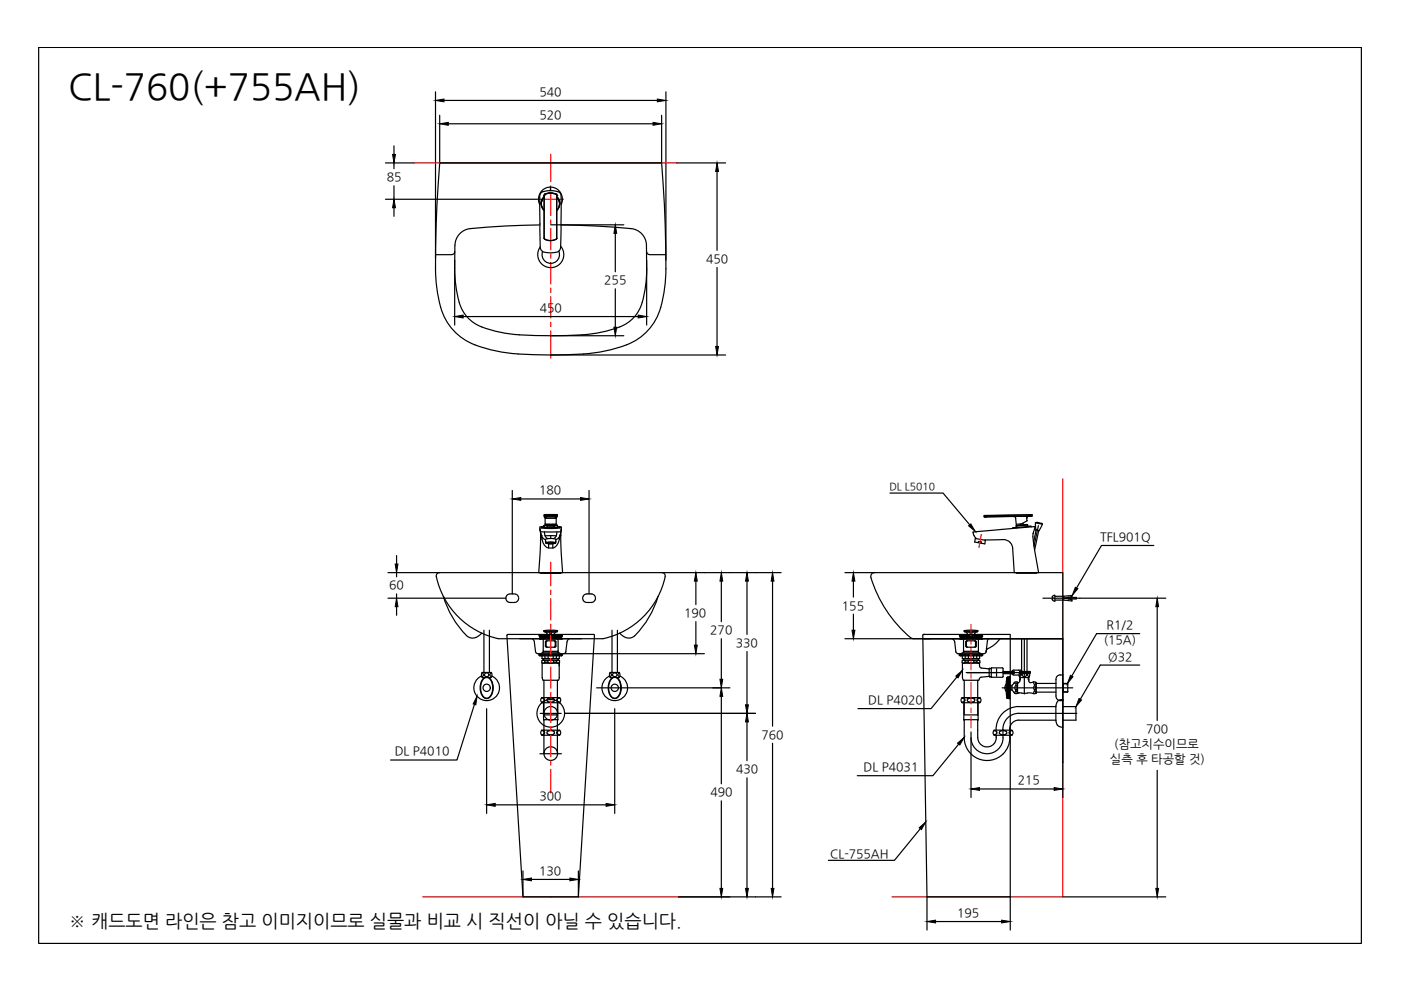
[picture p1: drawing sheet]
<svg xmlns="http://www.w3.org/2000/svg" width="297mm" height="210mm" viewBox="0 0 297 210" stroke-linecap="round" stroke-linejoin="round" font-family="sans-serif">
<!-- layer: 5 -->
<path d="M8.2 10.1h280.4v189.9h-280.4z" fill="none" stroke="#000" stroke-width=".25"/>
<!-- layer: CENTER -->
<g fill="none" stroke="#f00" stroke-width=".25">
<path d="M116.8 32.7v5.8M116.8 39.4v.9M114.1 42.2h5.4M116.8 41.2v4.5M116.8 46.6v.9M116.8 48.4v4.6M116.8 53.8v1M116.8 55.7v4.5M116.8 61.1v.9M116.8 62.9v4.5M116.8 68.3v.9M116.8 70.1v5.8"/>
<path d="M116.8 119.2v5M116.8 125.1v.9M116.8 126.9v4.5M116.8 132.4v.9M116.8 134.2v4.5M116.8 139.6v.9M205.9 132.4v2.4M205.9 135.7v.9M205.9 137.5v4.5M116.8 141.4v4.5M116.8 146.8v.9M116.8 148.6v4.6"/>
<path d="M116.8 154.1v.9M116.8 155.9v4.5M205.9 142.9v.9M205.9 144.7v4.5M205.9 150.1v.9M205.9 152v2.3M116.8 161.3v.9M116.8 163.1v5"/>
</g>
<!-- layer: 0 -->
<g fill="none" stroke="#000" stroke-width=".25">
<path d="M81.7 34.5h6.1M83.5 30.9v1.8M83.5 34.5v1.3M83.5 39.4v2.8M93.2 34.5h47.1M143.5 34.5h10.3M152 36.4v16.7M81.7 42.2h32.4M83.5 44v1.9M116.8 47.7h15.5M118.5 53.2a1.85 1.85 0 0 1-1.7 2.6 1.85 1.85 0 0 1-1.7-2.5M118.9 52.2a2.76 2.76 0 0 1-.2 3.8 2.76 2.76 0 0 1-3.8 .1 2.76 2.76 0 0 1-.3-3.8"/>
<path d="M130.5 49.5v8.1M152 56.7v16.7M116.8 71.2h15.5M116.8 75.3h37M130.5 61.2v8.2M84.1 117.8v1.8M188.7 104.5h11.2l5.7 6.8M82.3 121.4h10.9M82.3 126.8h25M84.1 121.4v.9M84.1 125.9v.9M84.1 128.6v1.9"/>
<path d="M98.9 134.8a1.81 1.81 0 0 0 2 .3M107.3 126.7v.2M107.3 127v.2M107.3 126.5v.2M107.4 127.3l.1 .1M107.5 126.3l-.1 .1M107.5 127.5l.2 .1M107.7 126.1l-.2 .1M107.7 127.6l.2 .1M107.9 126h-.2M108 127.7h.3M108.3 125.9h-.3"/>
<path d="M108.4 125.9h.2M108.4 127.7h.2M108.7 125.9h.1M108.7 127.7h.1M108.9 125.9h.3M109.2 127.7h-.3M109.3 126h.2M109.5 127.6l-.2 .1M109.5 126.1l.2 .1M109.7 127.5l-.2 .1M109.8 126.2l.1 .2M109.9 127.3l-.1 .1"/>
<path d="M109.9 126.5v.1M109.9 127v.2M110 126.7v.2M114.3 121.4h4.9M114.7 121.5v-.1h4.1v.1M115.2 121.4h.1M119.5 138.6h29.8M123.5 126.7v.2M123.6 127v.2M123.6 126.5v.2M123.6 127.3l.1 .1M123.7 126.3l-.1 .1"/>
<path d="M123.8 127.5l.2 .1M124 126.1l-.2 .1M124 127.6l.2 .1M124.2 126h-.2M124.3 127.7h.3M124.6 125.9h-.3M124.7 125.9h.1M124.7 127.7h.1M124.9 125.9h.2M124.9 127.7h.2M125.2 125.9h.3M125.5 127.7h-.3"/>
<path d="M125.6 126h.2M125.8 127.6l-.2 .1M125.8 126.1l.2 .1M126 127.5l-.2 .1M126 126.2l.1 .2M126.1 127.3l-.1 .1M126.2 126.5v.1M126.2 127v.2M126.2 126.7v.2M134.6 134.8a1.81 1.81 0 0 1-2 .3M140.3 121.4h25.3M147.5 123.2v5"/>
<path d="M147.5 131.8v5M152.9 123.2v8.6M152.9 135.4v8.6M158.4 123.2v11.3M158.4 138.1v11.3M163.8 123.2v30.8M179.1 121.4h6.3M179.1 135.4h18.2M180.9 123.2v3.4M180.9 130.2v3.4M193 135.2l.7 .2M193.6 135.4h31.7v33.7"/>
<path d="M203.1 138.6h5.5M215.5 121.4v.1M219.7 121.4v.1M221.1 126.8h.7M221.9 126.8h.1M222.2 126.8h.6M223 126.8h.1M223.1 126.5l-.1 .1h.2v.2M223.2 126.8h.6M223.2 127.3l.2 .1M223.2 126.9v.1h-.2l.1 .2M223.4 126.3l-.2 .1"/>
<path d="M223.5 126.2h.2v.2h.1M223.7 126.6v.2M223.7 126.9v.2M223.8 127.2h-.1v.3l-.2-.1M223.9 127.2h.2M223.9 126.4h.2M224 126.8h.1M224.2 126.8h.7M224.2 127.2h.3M224.2 126.4h.3M224.6 127.2h.2M224.6 126.4h.2"/>
<path d="M224.9 127.2h.3M224.9 126.4h.3M225 126.8h.1M225.2 126.8h.7M225.4 127.2l.3 .1M225.5 126.4v.2M225.5 126.7v.2M225.5 127.1v.1M225.7 126.8h-.2l.2 .1M225.7 126.4h-.3M225.8 126.9h.2M225.8 127.3h.2"/>
<path d="M226 126.8h.1M226 126.7l-.2 .1M226 126.4h-.2M226.1 126.9l.3 .1M226.2 127.3h.2M226.2 126.8h.7M226.4 126.7h-.3M226.4 126.3l-.2 .1M226.5 127h.2M226.5 127.3l.2 .1M226.5 127h.3M226.7 126.6l-.2 .1h.1"/>
<path d="M226.7 126.3h-.2M226.7 126.7h.2M226.8 127l.2 .1M226.8 127.4h.2M226.9 127h.2M227 126.6h-.2M227 126.8h.1M227.1 126.3h-.3M227.1 126.7h.2M227.1 127.1h.2v.3h-.2M227.2 126.3l.1-.1-.2 .4M227.3 126.8h.6"/>
<path d="M227.3 127h.2M227.4 126.7h.2M227.6 127h.2M227.7 126.7h.3M228 126.8h.1M228.1 126.7h.1v.3h-.2M228.3 126.8h18.9M245.3 128.6v24.2M100.6 149.4l-3.7 11.7h-14.1M103.2 150.3v22.2M119.7 151.3h40.5M126.5 145.8h28.3"/>
<path d="M130.3 150.3v22.2M152.9 147.6v18.6M158.4 153.1v8.2M163.8 157.6v30.8M202.9 143.5l-5.5 6.7h-15.5M203.3 157.8l-5.5 6.7h-16M205.9 155.2v13.9M105 170.6h23.5M152.9 169.8v18.6M158.4 164.9v23.5M195.1 175.7l-5.5 6.7h-14M207.7 167.3h15.8"/>
<path d="M245.3 163.3v25.1M143.9 190.2h21.7M225.3 190.2h21.9"/>
</g>
<g fill="#000" stroke="#000" stroke-width=".21">
<path d="M83.2 32.7h.6l-.3 1.8zM152 34.5l.3 1.9h-.6zM83.5 42.2l.3 1.8h-.6zM130.5 47.7l.3 1.8h-.6zM130.2 69.4h.6l-.3 1.8zM151.7 73.4h.6l-.3 1.9zM83.8 119.6h.6l-.3 1.8zM205.4 111.5l.4-.4 1 1.6zM84.1 126.8l.3 1.8h-.6zM147.5 121.4l.3 1.8h-.6zM147.2 136.8h.6l-.3 1.8zM152.9 121.4l.3 1.8h-.6z"/>
<path d="M158.4 121.4l.3 1.8h-.6zM163.8 121.4l.3 1.8h-.6zM180.9 121.4l.4 1.8h-.7zM180.6 133.6h.7l-.4 1.8zM245.3 126.8l.3 1.8h-.5zM101.1 147.6l-.2 1.8-.6-.2zM152.6 144h.6l-.3 1.8zM152.9 145.8l.3 1.8h-.6zM158.4 151.3l.3 1.8h-.6zM158.1 149.4h.6l-.3 1.9zM202.7 143.3l1.3-1.2-.9 1.6zM203 157.6l1.4-1.2-.9 1.5z"/>
<path d="M103.2 170.6l1.8-.3v.7zM128.5 170.3l1.8 .3-1.8 .4zM194.9 175.5l1.4-1.2-.9 1.6zM205.9 167.3l1.8-.3v.6zM223.5 167l1.8 .3-1.8 .3zM152.6 188.4h.6l-.3 1.8zM158.1 188.4h.6l-.3 1.8zM163.5 188.4h.6l-.3 1.8zM245.1 188.4h.5l-.3 1.8z"/>
</g>
<!-- layer: 1 -->
<path d="M87.8 34.5h55.7M208.1 113.3l-.5 2.8M225.3 101.5v88.7h-36.2M89.6 190.2h54.3" fill="none" stroke="#f00" stroke-width=".25"/>
<!-- layer: 3 -->
<g fill="none" stroke="#000" stroke-width=".25">
<path d="M93.2 24.4v10.1M95 26.2h43.5M140.3 24.4v10.1M114.3 138.8h4.9M114.3 134.8h4.9M114.3 134.8l.2 .2h4.5M114.4 134.7l4.8 .1M114.4 138.9l.1 .2 4.6-.1M114.5 135v.1M114.5 135.4v.1M114.5 135.4l4.5-.1v.2M114.5 135h.1"/>
<path d="M114.5 135.5h.1M114.5 135.5h4.5M114.8 135.1v.2M114.9 139.1l.1 .6 3.6-.1M114.9 139.6h.7M115.2 138v.3M115.2 138.3l-.9 .5h4.9M115.2 135.5v2.8M115.2 139.7v.3h1.5M115.2 138.3h3.1M115.2 138.1h3.1M115.3 133.8l.1 .2h2.7l.1-.2"/>
<path d="M115.3 133.8h2.9M115.3 133.8l1.5-.2 1.4 .2M115.5 139.1v.5M115.6 134h1M115.6 134l.4 .4M115.8 136.1v.9M115.8 137l.2 .2M115.9 137.2h1.8M115.9 137.2l-.3-.2v-.9l.3-.2h1.9l.1 1.1-.2 .2M115.9 134.7h-.1M116 134.4v.3M116 135.9l-.2 .2"/>
<path d="M116.2 139.1v.5h-.7M116.2 139.6h1.1M116.6 134h.3M116.6 134v.7M116.7 134.7v-.1h.1v.1M116.7 134v.6M116.8 140l-.6 .1M116.8 140l.6 .1M116.8 134v.6M116.9 134v.7M117.3 139.6h.7M117.3 139.1v.5"/>
<path d="M117.5 135.9l.2 .2v.9l-.2 .2M117.9 134h-1M117.9 134l-.4 .5 .2 .2M118 139.1v.5M118 139.6h.6M118.3 138v.3M118.3 135.5v2.8M118.3 139.7v.3h-1.5M118.3 138.3l.9 .5M118.6 139.1v.5M118.7 135.1v.2M119 135h.1"/>
<path d="M119 135.5h.1M119 135v.1h-4.5M119.1 138.9v.1M119.2 134.8h.1M119.2 134.8l-.2 .2M203.4 138.8h5M203.4 134.8h4.9M203.4 134.8l.2 .2h4.5M203.5 138.9l.1 .2h4.5l.1-.2M203.6 135v.1h4.5M203.6 135h.1M203.6 135.5h.1"/>
<path d="M203.6 135.5h4.5M203.9 135.1v.2M204 139.1l.1 .6h3.4M204.1 139.6h.6M204.3 138l.1 .3M204.3 138.3l-.9 .5h5M204.3 138.3h3.1M204.3 138.1h3.1M204.3 139.7v.3h3.1v-.3M204.3 135.5v2.8M204.4 133.8l.1 .2h2.7l.1-.2-2.1-.2-.8 .2h2.9M204.6 139.6h.7"/>
<path d="M204.6 139.1v.5M204.7 134h1M204.8 134l.4 .5-.3 .2M205 137.2h1.8M205 137.2l-.2-.2v-.9l.2-.2h1.9l.1 1.1-.2 .2M205.1 135.9l-.2 .2v.9l.2 .2M205.3 139.1v.5M205.3 139.6h1.1M205.7 134h.3M205.7 134v.7M205.8 134.7v-.1h.2l-.1 .1M205.8 134v.6"/>
<path d="M205.9 140l-.6 .1M205.9 140l.6 .1M205.9 134l.1 .6M206 134v.7M206.4 139.6h.7M206.4 139.1v.5M206.6 135.9l.2 .2v.9l-.2 .2M207 134h-1M207 134l-.4 .5 .2 .2M207.1 139.1v.5M207.1 139.6h.6M207.4 138v.3"/>
<path d="M207.4 135.5v2.8M207.4 138.3l1 .5M207.7 139.6l-.2 .1M207.7 139.1v.5M207.8 135.1v.2M208.1 135.3h-4.5v.2M208.1 135.3l.1 .1M208.1 135h.1M208.1 135.5h.1M208.2 135v.1M208.2 135.4v.1M208.2 135.1h-.1"/>
<path d="M208.3 134.8h.1M208.3 134.8l-.2 .2M114.9 140.1l.3-.1 .3 .1M114.9 140.1v.4l.1 .1 .5-.1M115.3 144.2v7.4h2.8M115.5 140.1h.6v.4h-.6zM116.2 140.5l.6 .1 .6-.1M117.4 140.1h.6v.4h-.6zM118 140.5l.3 .1 .4-.1M118 140.1l.3-.1 .4 .1M118.2 144.2v7.4M118.3 140.6h.1"/>
<path d="M118.4 144.2h-3.3l-.2-.5 .1-3.1h3.6v3.1l-.2 .5M118.6 140.1v.4M204 140.1l.3-.1 .3 .1M204 140.5l.3 .1 .3-.1M204 140.1v.4M204.1 140.6h3.3M204.1 140.6v3.1l.2 .5M204.4 144.2v7.4h2.8M204.6 140.5v-.4h.7v.4M204.6 140.5h.7M204.8 142.6h6.5h-6.2M205.3 140.5l.6 .1"/>
<path d="M206.5 140.1h.6v.4h-.6zM206.5 140.5l-.6 .1M207.1 140.1l.4-.1 .3 .1M207.1 140.5l.4 .1 .3-.1M207.3 144.2v7.4M207.4 140.6h.1M207.4 140.6h.2M207.6 140.6l.3 1 1.6 .2 .3-.1M207.7 140.1v.4M209.7 141.8h.5M209.7 141.8v1.6h.5M209.8 143.5l-.3-.1-1.5 .2-.3 .1-.2 .5h-3.3"/>
<path d="M209.9 143.4v.1M209.9 143.5h.3M210.2 141.7v1.8M210.2 141.7l-.3 .1M210.2 143.5l2.3 .1M211.3 142.6h7.1M211.3 141.8v1.6M212.5 141.6l-2.3 .1M212.5 141.6l.2 .1v1.8M212.6 142.4h2.3M212.7 143.5l-.2 .1M212.7 142.8h2.2"/>
<path d="M214.8 142.4a.26 .26 0 0 1 .2 .2 .26 .26 0 0 1-.1 .2M214.8 142.8h.1M214.9 142.1h1.3M214.9 142.1l-.4 .3M216.2 142.8l.1 .1M216.2 142.4h2.1M216.2 142.8h2.1M216.2 142.4v.4M216.3 142.1l.4 .3M216.3 142.3h.1M216.3 142.3l-.1 .1M216.3 142.8v.1"/>
<path d="M216.4 142.3v.1M216.4 142.8h.1M216.7 142.8l-.1 .2a1.85 1.85 0 0 1-1.7 .1l-.4-.3M218.3 142.4v.4z"/>
</g>
<!-- layer: 4 -->
<g fill="none" stroke="#000" stroke-width=".25">
<path d="M114.5 159.8h4.5M114.5 151.3h4.5M114.8 154.9h.2M114.8 148h.1a.47 .47 0 0 1 .5 .6M114.9 154.8h3.7l.3 .6-.3 .5h-3.7M114.9 154.8l-.3 .6 .3 .5M114.9 147.9l-.3 .5 .3 .6M114.9 149h3.7M114.9 147.9h3.7M114.9 149a2.93 2.93 0 0 0-.3 4.3 2.93 2.93 0 0 0 4.3 0 2.93 2.93 0 0 0-.3-4.3M114.9 149a2.93 2.93 0 0 1 3.7 0M115 154.9a.46 .46 0 0 1 .5 .5 .46 .46 0 0 1-.7 .4"/>
<path d="M115 148.9h-.2M115.2 149v3.6h3.1v-3.6M115.3 152.7h.1M115.3 152.7v7.1M115.3 159.6a1.45 1.45 0 0 0 2 1.5 1.45 1.45 0 0 0 .5-2.4 1.45 1.45 0 0 0-2.4 .6l-.1 .5M115.4 148.6l-.4 .3M116 148.6l.2 .2M116 148.6a.76 .76 0 0 1 1.2-.5l.3 .2v.3M116.2 148.7l.6 .2 .5-.2M116.4 155.7h.7M116.4 155.8a.45 .45 0 0 1-.4-.6 .45 .45 0 0 1 .6-.3 .57 .57 0 0 1 .7 0 .57 .57 0 0 1 .1 .7l-.3 .2M116.8 154.8h.1"/>
<path d="M117.5 148.6l-.2 .2M118.1 148.6l.4 .3M118.2 152.7v7.1M118.3 152.6l-.1 .1M118.5 155.8h.2M118.5 148.9h.2M118.5 154.9a.44 .44 0 0 0-.4 .4 .44 .44 0 0 0 .4 .5M118.5 148a.43 .43 0 0 0-.4 .6M118.6 147.9l.3 .5-.3 .6M118.7 154.9h-.2M118.7 148h-.2M203.9 148l.6 .3"/>
<path d="M204 147.9l-.2 .6 .2 .5h3.7l.3-.5-.3-.6M204 147.9h.4h-.4M204.4 152.6v.1M204.4 149v3.6M204.4 147.9h1.5h-1.5M204.4 152.7v3.7a4.8 4.8 0 0 0 5.1 4.8 4.8 4.8 0 0 0 4.6-5.3M204.5 148.3a.5 .5 0 0 1-.6 .6M205.1 148.3l.8-.3 .7 .3M205.1 148.3a.76 .76 0 0 0 1.2 .5l.3-.2v-.3M207.2 148.3a.5 .5 0 0 0 .6 .6M207.3 152.7v3.7a1.95 1.95 0 0 0 2.2 2 1.95 1.95 0 0 0 1.7-2.4M207.3 147.9h-1.4h1.4"/>
<path d="M207.4 149v3.6h-3M207.4 152.6l-.1 .1M207.7 147.9h-.4h.4M207.8 148l-.6 .3M210.7 154.9h.2M210.8 155.9h3.7M210.9 155.8h-.2M210.9 154.9l.2 .1M211.1 155.9v.1M211.1 155a.42 .42 0 0 1 .2 .5 .42 .42 0 0 1-.4 .3M212.1 155l-.2 .4 .2 .3M212.1 155.7l.2 .1"/>
<path d="M212.3 155.7h.7M212.6 154.8h.1M212.6 154.7a4.6 4.6 0 0 1-.9 4.1 3.4 3.4 0 0 1-3.7 .8 3.4 3.4 0 0 1-2.1-3.2M213 154.9a.41 .41 0 0 1 .5 .5 .41 .41 0 0 1-.5 .4M213 154.9l-.9 .1M214.2 155a.45 .45 0 0 0-.2 .6 .45 .45 0 0 0 .6 .2M214.5 154.8h-3.7l-.2 .6 .2 .5M214.5 154.8l.3 .6-.3 .5M214.6 154.9l-.4 .1M216 151.3h12.3M216 149.8h7.9M216 152.7h7.9"/>
<path d="M216 151.2a3.4 3.4 0 0 0-3.4 3.5M216 152.7a1.96 1.96 0 0 0-1.9 2.1M216 149.8a4.8 4.8 0 0 0-4.8 5M223.9 149.7v3.1M223.9 152.8l.3 1M224.2 148.8l-.3 .9M224.2 148.8l.4-.3 .7-.2v5.9l-.7-.1-.4-.4M225.3 149.8h2.8v2.9h-2.8"/>
<circle cx="116.8" cy="151.2" r="1.45"/>
</g>
<!-- layer: 6 -->
<g fill="none" stroke="#000" stroke-width=".25">
<path d="M102.6 133.6v9M103.8 133.6v9M129.8 133.6v9h-.4a.9 .9 0 0 0 0 1l.5 .1M130.9 133.6v9M216.6 135.4v7.2M217.2 135.4v11.8M217.7 135.4v7.2M102.1 143.3a2.72 2.72 0 0 0-1.1 4.2 2.72 2.72 0 0 0 4.3 0 2.72 2.72 0 0 0-1-4.2M102.2 142.7a.4 .4 0 0 1 .3 .4 .4 .4 0 0 1-.4 .4M102.5 144a1.01 1.01 0 0 1 1.1-.3 1.01 1.01 0 0 1 .6 .9 2.79 2.79 0 0 1-.8 3.4 1.49 1.49 0 0 1-1.5-1.7l.1-1.3zM102.5 143.8a1.15 1.15 0 0 1 1.2-.1 1.15 1.15 0 0 1 .7 1 2.98 2.98 0 0 1-.8 3.3 1.47 1.47 0 0 1-1.8-1.6 3.2 3.2 0 0 1 .7-2.6zM104.1 142.6h-1.8a.9 .9 0 0 0 0 1l1.8 .1"/>
<path d="M104.1 142.6a.9 .9 0 0 1 0 1M104.2 142.7a.4 .4 0 0 0-.3 .4 .4 .4 0 0 0 .3 .4M129.2 143.3a2.72 2.72 0 0 0-1 4.2 2.72 2.72 0 0 0 4.3 0 2.72 2.72 0 0 0-1.1-4.2M129.3 142.7a.4 .4 0 0 1 .4 .4 .4 .4 0 0 1-.4 .4M129.6 144a1.01 1.01 0 0 1 1.1-.3 1.01 1.01 0 0 1 .7 .9 2.76 2.76 0 0 1-.8 3.4 1.52 1.52 0 0 1-1.5-1.7v-1.3zM129.6 143.8a1.15 1.15 0 0 1 1.2-.1 1.15 1.15 0 0 1 .7 1 2.98 2.98 0 0 1-.8 3.3 1.47 1.47 0 0 1-1.7-1.6 3.2 3.2 0 0 1 .6-2.6zM129.8 142.6h1.5a.9 .9 0 0 1 0 1l-.5 .1M131.4 142.7a.4 .4 0 0 0-.4 .4 .4 .4 0 0 0 .4 .4M212.5 145.8h14.9M213.3 145l-.3 .8 .3 .8M213.5 143.7v4.3M213.6 143.6v4.5"/>
<path d="M213.6 143.6a8.9 8.9 0 0 0-.1 4.4l.5 .1M213.6 148.1h.4M213.6 146.8h.4M213.6 144.8h.4M213.6 146.9h.4M213.6 145h.4M213.6 143.6h.4M213.6 143.7h.4M213.6 144.2h.4M213.6 143.8h.4M213.6 143.9h.4M213.6 144.1h.4"/>
<path d="M213.6 144h.4M213.6 144.3h.4M213.6 144.4h.4M213.6 144.7h.4M213.6 144.5h.4M213.6 144.6h.4M213.6 146.3h.4M213.6 146.2h.4M213.6 146.1h.4M213.6 146h.4M213.6 146.7h.4M213.6 146.6h.4"/>
<path d="M213.6 146.5h.4M213.6 146.4h.4M213.6 147h.4M213.6 147.7h.4M213.6 147.6h.4M213.6 147.3h.4M213.6 147.2h.4M213.6 147.1h.4M213.6 147.5h.4M213.6 147.4h.4M213.6 147.9h.4M213.6 147.8h.4"/>
<path d="M213.6 148h.4M213.6 145.2h.4M213.6 145.3h.4M213.6 145.4h.4M213.6 145.5h.4M213.6 145.6h.4M213.6 145.7h.4M213.6 145.8h.4M213.6 145.9h.4M213.6 144.9h.4M213.6 145.1h.4M214 143.5h.1"/>
<path d="M214 143.5h.1v4.6h-.1zM214 143.5l-.1 .1M214.1 146.3h.5M214.1 145.4h.5M215 144.8l-.4 .5v1l.4 .6M215 146.8a.43 .43 0 0 0 .7 .1h.4M215.2 147l.2-.5 .3 .5M215.3 145.4a.43 .43 0 0 1 .4 .4 .43 .43 0 0 1-.4 .5l-.1-.5zM215.7 144.6l-.3 .5-.2-.5M215.7 144.7h.1M215.7 144.7v2.2M215.7 146.9h.1"/>
<path d="M215.7 144.7a.48 .48 0 0 0-.7 .1M215.8 144.7l-.1 .1M215.8 146.9h.1M215.9 144.7l-.1 .1M216.1 146.9h.5M216.2 142.7a.4 .4 0 0 1 .3 .4 .4 .4 0 0 1-.4 .4M216.2 144v.2M216.2 142.6h1.9a.9 .9 0 0 1 0 1M216.2 142.6a.9 .9 0 0 0 0 1M216.2 144.3l-.2 .4h-.2M216.3 143.7v.3M218 143.7v.3"/>
<path d="M218.1 143.7l.2 .9 .2 .1 .8-.1 .4 .1v2.2v-.2h4.2M218.1 144h-.1l.1 .2M218.1 143.7h-1.9v.6M218.2 142.7a.4 .4 0 0 0-.3 .4 .4 .4 0 0 0 .3 .4M219.2 144.6l.2 .6 .2-.6M219.3 145.4a.42 .42 0 0 1 .3 .4 .42 .42 0 0 1-.3 .4l-.1-.4zM219.6 147l-.2-.5-.2 .6M219.7 144.9h4.2M219.7 146.9a1.12 1.12 0 0 1-1.3 0l-1.8 .1M223.9 144.1l.2-.7a1.2 1.2 0 0 1 1.2-.3v5.4a1.06 1.06 0 0 1-1.4-1v-3.4M225.3 144.9l1.1 .1M225.4 144.9l1 .1"/>
<path d="M225.5 144.9v1.8M226.4 145v1.7M226.4 146.7h-1.1M226.4 146.7h-1"/>
<circle cx="103.2" cy="145.8" r=".77"/>
<circle cx="103.2" cy="143.1" r=".45"/>
<circle cx="130.3" cy="143.1" r=".45"/>
<circle cx="130.3" cy="145.8" r=".77"/>
<circle cx="217.2" cy="143.1" r=".45"/>
</g>
<!-- layer: 3 -->
<path d="M93.2 26.2l1.8-.2v.6zM138.5 26l1.8 .2-1.8 .4z" fill="#000" stroke="#000" stroke-width=".21"/>
<!-- layer: 7 -->
<g fill="none" stroke="#000" stroke-width=".25">
<path d="M92.3 54h3.4M96.4 53.4a.62 .62 0 0 1-.6 .6M114.5 47.7l-7.4 .2-7.4 .6M118.9 47.7l7.5 .2 7.4 .6a3.6 3.6 0 0 1 3.3 3.5v5a23.5 23.5 0 0 1-1.5 8.6 8.4 8.4 0 0 1-5.9 4.3l-3.6 .8a85.5 85.5 0 0 1-19.6-.2 16.5 16.5 0 0 1-6.5-2.4 9 9 0 0 1-3.2-6.4l-.4-3.9v-5.8a3.7 3.7 0 0 1 3.3-3.5M137.1 53.4a.62 .62 0 0 0 .6 .6M137.8 54h3.4M100.7 73.1a12.4 12.4 0 0 1-7.9-10.6l-.3-2.8a200.9 200.9 0 0 1 .7-25.2h47.1a186 186 0 0 1 .7 26.1 16 16 0 0 1-3.9 9.8 11.8 11.8 0 0 1-4.3 2.7M100.7 73.1a31.7 31.7 0 0 0 9.2 1.9 95.2 95.2 0 0 0 16.6-.2l3.6-.8 2.7-.9M219.5 110.8l1.5 .3-.2-.1M219.5 110.8l.1 1.5M219.6 112.4l.7 .1M219.6 112.4h.1"/>
<path d="M219.7 112.4l-.6 2.6M219.8 112.4l.4 .1M219.8 110.8h.1M219.8 110.8h-.3M219.8 110.8l1 .2M220.2 111.4l-1 4.4M220.2 112.5l-.8 4.1M220.3 112.5h-.1M220.8 111h.1M221 111.1l-.7 1.4M93.2 121.4h47.1M93.2 121.4l-.4 .1-.3 .3a15.2 15.2 0 0 0 4.7 9 17.2 17.2 0 0 0 8.5 4.6h22.1a17 17 0 0 0 13.2-13.4l-.3-.5-.4-.1"/>
<path d="M94 126.4a19.9 19.9 0 0 0 4.9 8.4M102.1 134.2l-1.2 .9M107.5 134.6l18.4-.1 .1 .1-3.4 55.6h-11.7zM110.2 135.4h13.1M112.8 135.4l.5 .7M113.3 136.1l.2 2.1 .5 .4M114 138.6h5.5M120 138.2l-.5 .4M120.7 135.4l-.5 .7-.2 2.1M131.4 134.2l1.2 .9M139.5 126.4a19.9 19.9 0 0 1-4.9 8.4M184.6 122.4a27.1 27.1 0 0 0 8.4 12.8"/>
<path d="M185.4 121.4h39.9v14h-29.7M185.5 121.4l-.7 .3-.2 .7M195.8 134.5h18.4v55.7h-17.7l-.8-55.5 .1-.2M195.8 134.5h.1M195.9 135.4h29.4v26.3M201.9 135.4l.2 .2 .3 .5M202.4 136.1l.3 2.1 .4 .4M209.1 138.2l-.5 .4M212 135.4a8.9 8.9 0 0 1-2.8 2.4l-.1 .4 .2-2.3 .3-.5"/>
</g>
<!-- layer: 1 -->
<g fill="none" stroke="#000" stroke-width=".25">
<path d="M92.3 19.5v35.3M141.2 19.5v35.7M94.1 21.3h45.3M116.7 39.6a2.61 2.61 0 0 0-2.3 3.7M96.4 55.2v13.7M114.8 43.1l.1-.7 .4-.6a1.94 1.94 0 0 0-.1 2.6M114.8 43.2l.1 .7 .4 .6M114.8 43.1v.3M114.8 43.1v.1M114.8 43.1h.1M114.8 40.8l.3-.2a4.8 4.8 0 0 1 3.6 .3l.3 .7-.1 10.8a1.07 1.07 0 0 1-.9 1.1l-1.3 .1-1.3-.1a1.14 1.14 0 0 1-.9-1.1l-.1-10.8zM114.8 42.6v.5"/>
<path d="M115 42.3l-.2 .8M115.3 41.4h.1M115.3 41.4l.1 9.1M115.3 41.7a1.97 1.97 0 0 0 0 2.9M115.3 41.8l-.4 .6-.1 .8M115.4 50.5l.1 .3M115.4 41.4v9.1M115.5 41.2h.1M115.5 41.2a2.68 2.68 0 0 1 2.4 0M115.5 41.2a2.72 2.72 0 0 1 2.4 0M115.5 41.2l-.1 .2M115.5 50.7a2.68 2.68 0 0 0 2.4 0"/>
<path d="M116.7 40.4v-.8a2.59 2.59 0 0 1 2.3 3.7M117.9 50.7v.1M117.9 41.2h.1M117.9 41.2l.1 .2M118 41.4v9.1M118 50.5h.1a2.06 2.06 0 0 1-2.6 .3M118 50.5l-.1 .2M118.1 41.4h.1M118.1 41.4v9.1M118.1 41.7a2.02 2.02 0 0 1 0 2.9M118.1 41.8a1.94 1.94 0 0 1 0 2.8M118.5 42.5l.1 .6-.1-.7-.4-.6a1.93 1.93 0 0 1 0 2.7"/>
<path d="M118.6 42.5v.6M118.6 43.1v.1M118.6 42.9v.5M118.6 43.1v.5M137.1 55.2v13.7M98.2 67.1h37.1M108.6 104v21.9M110.4 105.8h12.7M114.5 112v.3M114.5 112.4l.3 1.2M114.5 112.3l.1 .4 2.2 .1 2.1-.1 .1-.4M114.6 112.7l.2 .8 .3 .6"/>
<path d="M114.6 113.1l-.4 8.3h5.1l-.4-8.3M114.6 113.2a3.7 3.7 0 0 0 1.4 2.9l1.2 .1M114.8 113.6l.2 .4 .7 .4M114.8 113.6h.1M114.8 111.8v.1a10.6 10.6 0 0 0 4 0l-.1-.1M114.8 111.9h.1M114.8 111.7v.2M115.1 111.7h-.6v.6M115.3 111.4v.4l2.2 .1M115.3 111.4l.7 .1M115.4 111.6l-.6 .1 2 .2 1.9-.2-.5-.1M115.4 109.6h.2"/>
<path d="M115.4 109.2v.4M115.4 111.4l.7 .1M115.4 111.4h-.1M115.4 109.5l.2 .1M115.4 109.2l.1 .1M115.4 112.8l.2 .8h1.2M115.5 109.3h.1M115.5 109.3l.1 .3M115.5 109.6l.1 .2M115.6 109.5v.1M115.6 109.1l-.2 .1M115.6 113.6l.5 .6"/>
<path d="M115.6 109.3h.1M115.6 109.6h2.4M115.6 109.1h-.1M115.6 109.8v1.3h1.2h1.1v-1.3M115.6 109.1h2.5M115.7 114.4v.5M115.7 111.3l-.3 .1M115.7 111.3v.1M115.7 109.6l.1 .3-.2-.1M115.7 111.4h.1M115.7 111.3l.9 .2 1.3-.1M115.7 115.1l1.1-.2 1 .2"/>
<path d="M115.7 114.9v.2a2.81 2.81 0 0 0 2.1 .1M115.8 109.9h1.9M115.9 115.1l.9-.1 .9 .1-.9 .2zM115.9 115.1h.1M116 111.5h1.5M116 111.5v.4M116.1 111.5h1.3M116.1 111.5h-.1M116.3 115.3v.9M116.5 111.1v.2h.5v-.2M116.5 111.2l-.8 .1M116.8 113.6h1.1"/>
<path d="M116.8 113.6v.6M116.8 114.2l1.1 .2M116.8 114.2l-1.1 .2M117.1 111.2l.7 .1h-2.1M117.2 115.3v.9M117.5 111.5h.1M117.5 111.5l.7-.1v.4l-.7 .1M117.5 111.5v.4M117.5 115l.1 .1-.3 .1a1.49 1.49 0 0 1-1.4-.1M117.6 115.1h.1M117.8 111.3l.3 .1-.7 .1M117.8 111.3v.1"/>
<path d="M117.8 114.8v.4M117.8 109.6l-.1 .3 .2-.1M117.8 114.8v.1M117.9 111.4h.1M117.8 114.4v.5M117.9 113.6l-.5 .6M117.9 109.3v.3M118 109.3h-2.4M118 109.6l-.1 .2M118 109.5v.1M118 109.1l.1 .1M118 109.6h.1"/>
<path d="M118.1 109.3h-2.5M118.1 109.3h.1M118.1 112.8l-.2 .8M118.1 109.3h-.1M118.1 109.2v.1M118.1 109.6h-.1M118.1 109.2v.4M118.1 109.5l-.1 .1M118.1 111.4h.1M118.4 111.7h.6v.6M118.6 113.9h-.1M118.7 111.7v.2"/>
<path d="M118.8 113.5l-.4 .6-.6 .3M118.8 113.6h.1M118.8 113.6l-.1 .1M118.8 113.2a3.3 3.3 0 0 1-1.4 2.9l-.2 .1M118.9 112.7l-.1 .8M119 112.5l-.2 1.1M119 112.3v.2M119 112.4v.1M119 112v.3M124.9 104v21.9M206.8 114.2l2.1 .4-.1 .7-.8-.1 .1-.3-.6-.1-.1 .3-.7-.2zM207.4 115.1l.6 .1"/>
<path d="M208.7 109.6h.3M208.7 109.3v.3M208.9 114.5l3.8-.1a1.94 1.94 0 0 1 1.4 .6M209 109.3h-.3M209 109.5v.1M209 109.3v.3h-.3M209.2 109.3v.3h-.2M209.2 109.6l9.1-.2zM209.2 109.6h-.2M214.8 111.9v.1M214.9 109.5l.4 .2 .1 .2 .1 1.3 1.1-.1 1.1-.7a.71 .71 0 0 1 .4-1l-.3 .2-.1 .3M215.4 111.5l2.5-.2v.4"/>
<path d="M215.4 111.5l.1 .4M215.5 111.8l-.7 .1M216.3 111.1l.1 .2M216.9 110.9v.4M217.7 111.3l-2.1 .1v.1M217.9 111.3l-2.5 .2M218.3 109.1l-9.6 .2M218.5 109.1v.3h-.2v-.2h.5M218.6 111.6h-.7M218.6 111.7v-.1l-3.8 .3M218.8 109.4l-.3 .1M218.8 109.2v.2"/>
<path d="M218.8 109.2l-9.8 .1M218.8 109.4l-.5 .1M219 113.8l1.2 7.6h-5.2l-.3-5.5-.5-.9M219 113.8h.1M219 113.1h.1M219.1 113.1l-.1 .7M219.1 112.9l.3-1.3-13.1 1.2 .6 1.4M219.1 112.9v.2M244.6 115.7h-11.1l-5.3 9M114.7 121.5h4.1M215.5 121.5h4.2M241.6 134.3h-9.1l-5.3 9"/>
<path d="M241.6 141h-8.3l-4.2 7.3M110.9 184.7v5.5M112.7 186.5h8.1M122.6 184.7v5.5M196.5 190.2v7M198.4 195.4h14M214.2 190.2v7"/>
</g>
<g fill="#000" stroke="#000" stroke-width=".21">
<path d="M92.3 21.3l1.8-.3v.6zM139.4 21l1.8 .3-1.8 .3zM96.4 67.1l1.8-.3v.6zM135.3 66.8l1.8 .3-1.8 .3zM108.6 105.8l1.8-.3v.6zM123.1 105.5l1.8 .3-1.8 .3zM228 124.5l.5 .3-1.2 1.4zM227 143.2l.5 .3-1.2 1.4zM228.8 148.1l.5 .3-1.2 1.4zM110.9 186.5l1.8-.3v.6zM120.8 186.2l1.8 .3-1.8 .3zM196.5 195.4l1.9-.3v.6z"/>
<path d="M212.4 195.1l1.8 .3-1.8 .3z"/>
</g>
<!-- layer: 30 -->
<path d="M115.4 121.4h2.7" fill="none" stroke="#000" stroke-width=".25"/>
<text font-size="7.8" x="14.5" y="21.1">CL-760(+755AH)</text>
<text font-size="3.9" x="14.6" y="196.6">※ 캐드도면 라인은 참고 이미지이므로 실물과 비교 시 직선이 아닐 수 있습니다.</text>
<g font-size="2.6">
<text x="114.3" y="20.3">540</text>
<text x="114.3" y="25.3">520</text>
<text x="82" y="38.4">85</text>
<text x="149.7" y="55.7">450</text>
<text x="128.1" y="60.3">255</text>
<text x="114.4" y="66.1">450</text>
<text x="114.3" y="104.8">180</text>
<text x="233.2" y="114.7">TFL901Q</text>
<text x="82.5" y="124.9">60</text>
<text x="145.1" y="130.8">190</text>
<text x="178.5" y="129.2">155</text>
<text x="150.6" y="134.5">270</text>
<text x="156" y="137.2">330</text>
<text x="234" y="136.6">(15A)</text>
<text x="234.6" y="133.4">R1/2</text>
<text x="235" y="140.1">Ø32</text>
<text x="184.1" y="149.3">DL P4020</text>
<text x="243" y="155.5">700</text>
<text x="83.7" y="160.1">DL P4010</text>
<text x="161.4" y="156.6">760</text>
<text x="235.3" y="161.8">실측 후 타공할 것)</text>
<text x="236.2" y="158.6">(참고치수이므로</text>
<text x="156" y="163.9">430</text>
<text x="183.1" y="163.5">DL P4031</text>
<text x="215.8" y="166.3">215</text>
<text x="114.4" y="169.7">300</text>
<text x="150.6" y="168.8">490</text>
<text x="114.3" y="185.5">130</text>
<text x="176" y="181.9">CL-755AH</text>
<text x="202.9" y="194.4">195</text>
</g>
<text font-size="2.2" x="188.6" y="103.8">DL L5010</text>
</svg>
